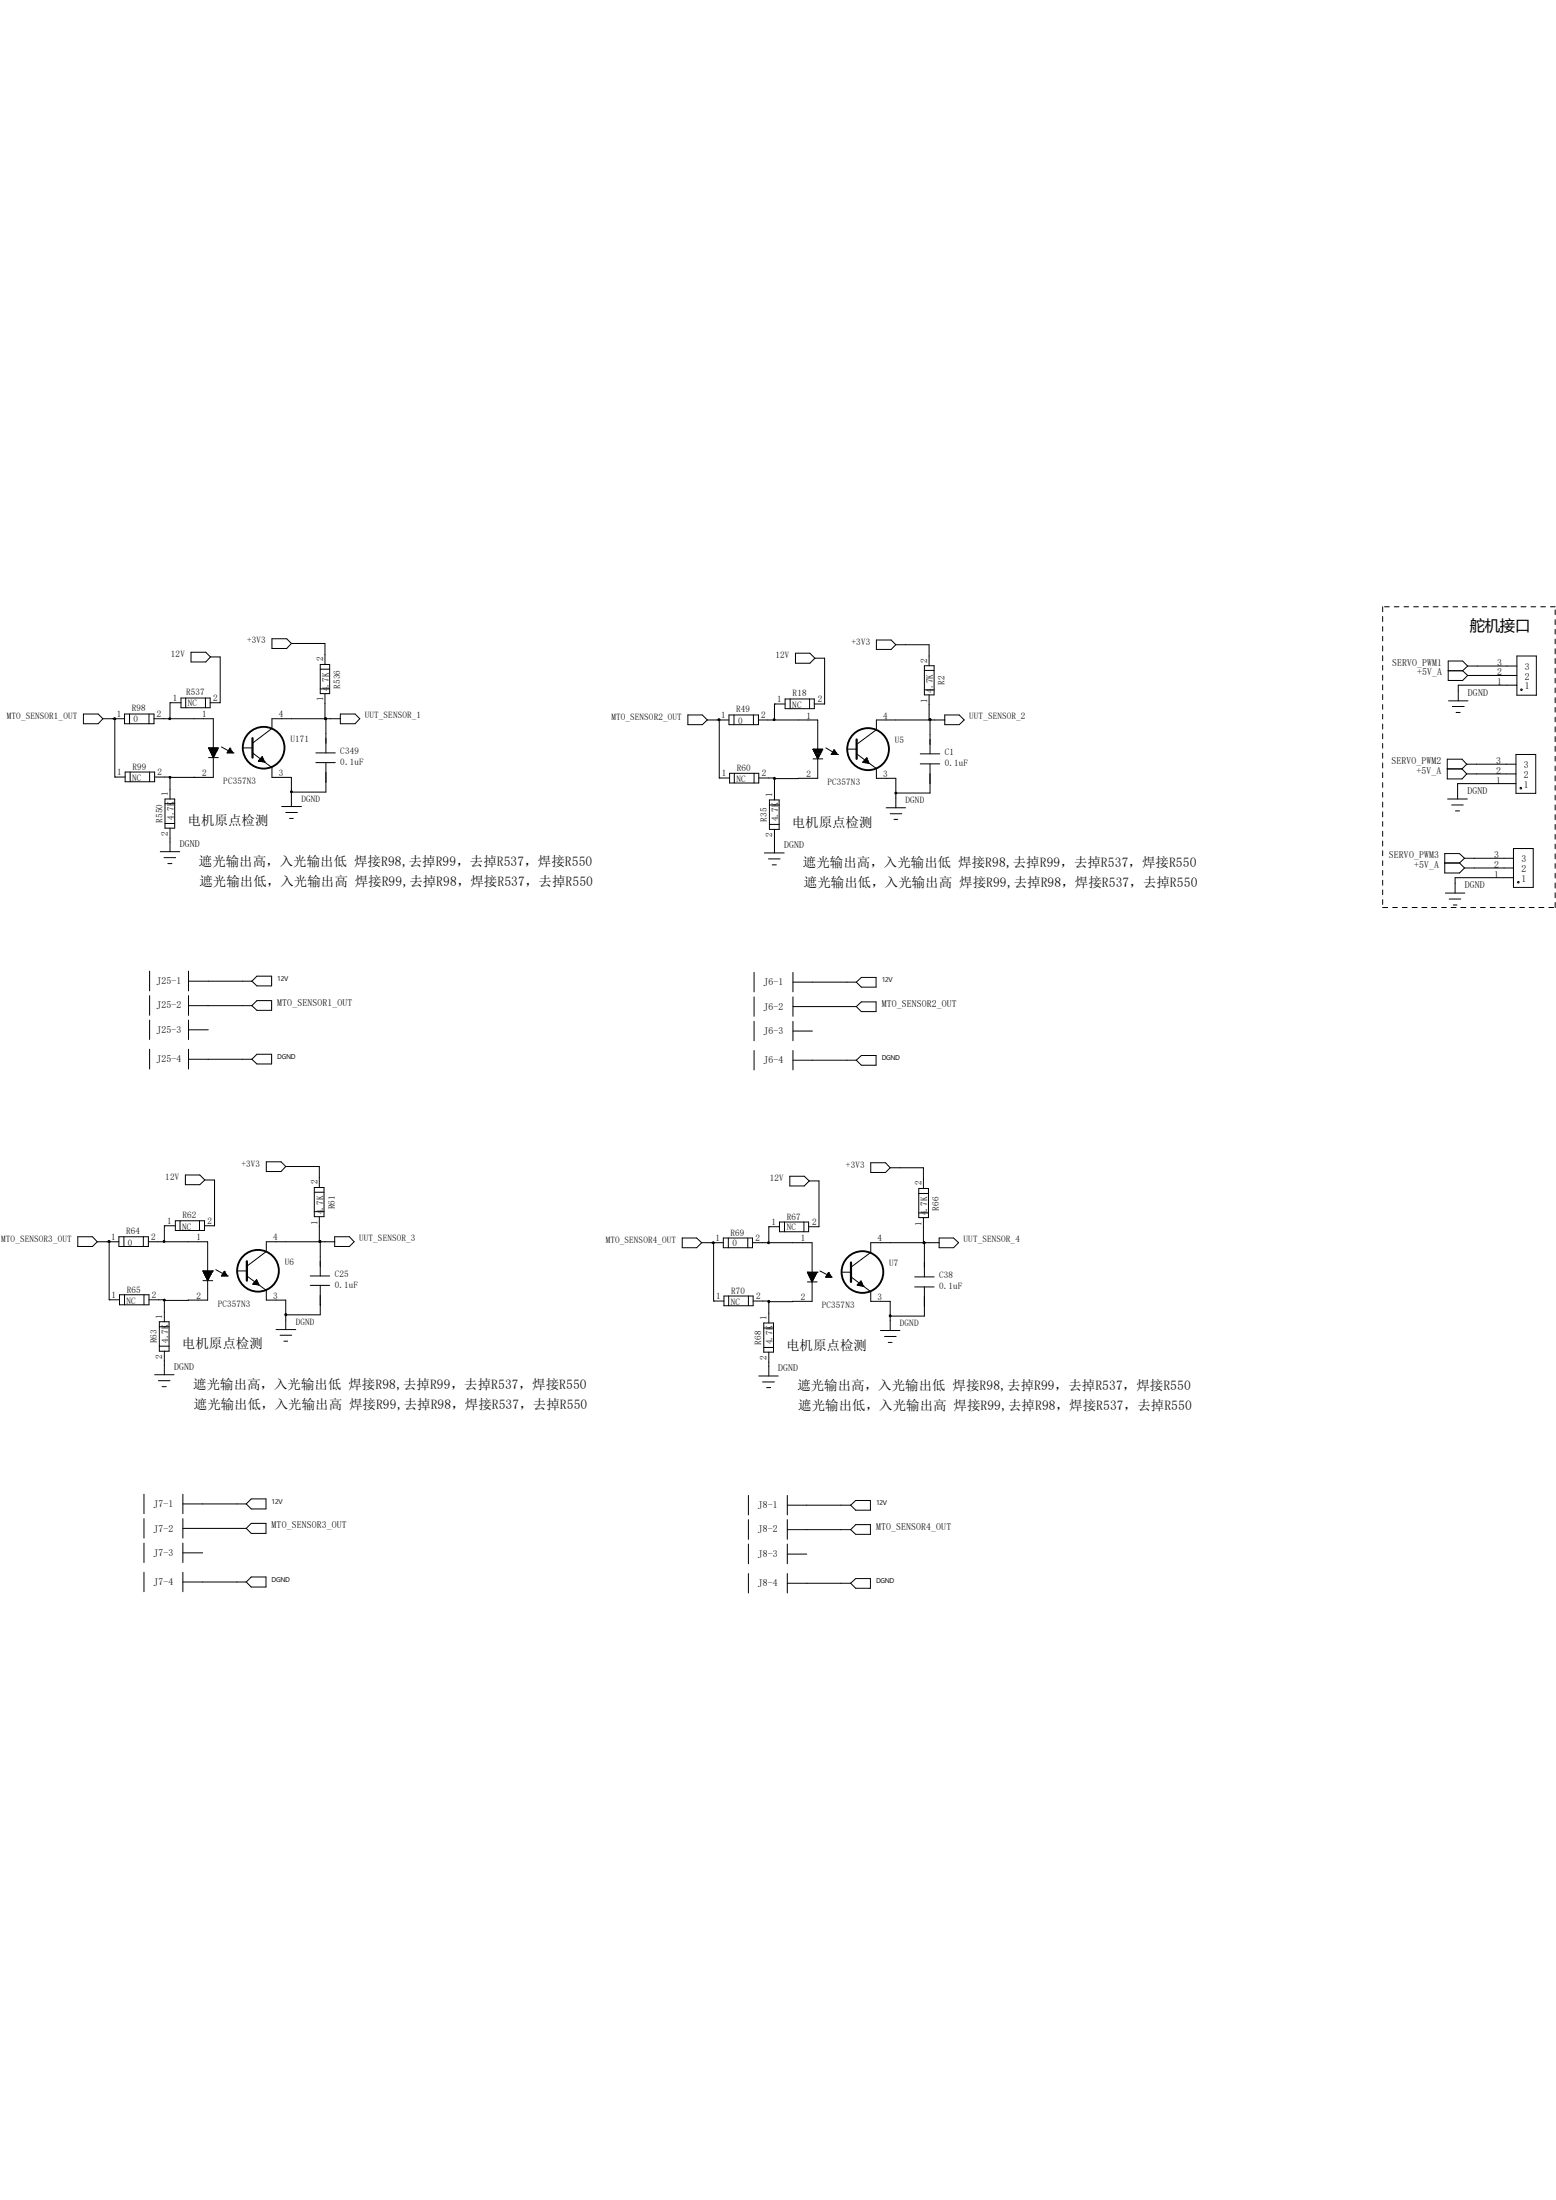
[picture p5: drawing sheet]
<svg xmlns="http://www.w3.org/2000/svg" width="210mm" height="297mm" viewBox="0 0 210 297" stroke-linecap="round" stroke-linejoin="round" font-family="sans-serif">
<g fill="none" stroke="#000" stroke-width=".13">
<path d="M11.3 96.4h2l.6 .6-.6 .7h-2zM13.9 97h2.9M15.4 96.9h.2v.2h-.2zM15.5 97h.1M15.5 97v7.9h1.4M16.8 96.4h4v1.3h-4zM17.5 96.4v1.3M20.1 96.4v1.3M20.8 97h8v4M24.4 94.2h4v1.3h-4zM24.4 94.9h-1.5v2.1M25.1 94.2v1.3"/>
<path d="M25.8 88.1h2l.6 .6-.6 .7h-2zM27.7 94.2v1.3M28.4 88.7h1.3v6.2h-1.3M36.7 86.2h2l.6 .7-.6 .6h-2zM39.3 86.9h4.6v2.8M43.2 89.7h1.3v3.9h-1.3zM43.2 93h1.3M43.2 90.3h1.3M43.9 93.6v3.4M44 97h.1M44 97v4.6M45.9 97h-9.2v1.3l-2.6 2"/>
<path d="M45.9 96.4h2l.7 .6-.7 .7h-2zM92.8 96.5h2l.7 .7-.7 .6h-2zM95.5 97.2h2.9M97.1 97.2h.1M97.1 97.2v7.8h1.4M98.4 96.5h4v1.3h-4zM99.1 96.5v1.3M101.7 96.5v1.3M102.4 97.2h8v3.9M106 94.4h3.9v1.3h-3.9zM106 95h-1.5v2.2M106.6 94.4v1.3"/>
<path d="M107.4 88.2h1.9l.7 .7-.7 .6h-1.9zM109.3 94.4v1.3M110 88.9h1.3v6.1h-1.4M118.3 86.4h2l.6 .6-.6 .7h-2zM120.9 87h4.5v2.9M124.8 89.9h1.3v3.9h-1.3zM124.8 93.1h1.3M124.8 90.5h1.3M125.4 93.8v3.4M125.5 97.2h.1M125.5 97.2v4.6M127.5 97.2h-9.2v1.3l-2.7 2"/>
<path d="M127.5 96.5h2l.6 .7-.6 .6h-2zM186.6 81.9v.7M186.6 83.2v.7M186.6 84.6v.6M186.6 85.9v.6M186.6 87.2v.7M186.6 88.5v.7M186.6 89.8v.7M186.6 91.1v.7M186.6 92.5v.6M186.6 93.8v.6M186.6 95.1v.7"/>
<path d="M186.6 96.4v.7M186.6 97.7v.7M186.6 99.1v.6M186.9 81.9h.6M188.2 81.9h.6M189.5 81.9h.6M190.8 81.9h.6M192.1 81.9h.7M193.4 81.9h.7M194.7 81.9h.7M195.5 90.6h1.9M195.5 94.6h2.6"/>
<path d="M196 95.4h1.6M196.1 81.9h.6M196.5 96.2h.6M197.4 81.9h.6M197.4 90.6l.7 .6M198.1 91.2h6.6M198.1 89.9h6.6M198.1 89.9l-.7-.7h-1.9v2.7h1.9l.7-.7M198.1 89.9l-.7 .7M198.7 81.9h.6M200 81.9h.7M201.3 81.9h.7"/>
<path d="M202.6 81.9h.7M204 81.9h.6M204.7 88.6h2.6v5.3h-2.6zM204.7 92.5h-7.9v2.1M205.3 81.9h.7M206.6 81.9h.7M207.9 81.9h.7M209.3 81.9h.6M209.9 82.3v.7M209.9 83.7v.6M209.9 85v.6M209.9 86.3v.6"/>
<path d="M209.9 87.6v.7M209.9 88.9v.7M209.9 90.2v.7M209.9 91.6v.6M209.9 92.9v.6M209.9 94.2v.7M209.9 95.5v.6M209.9 96.8v.7M209.9 98.1v.7M209.9 99.4v.7M16.9 104.2h4v1.3h-4zM17.6 104.2v1.3"/>
<path d="M20.2 104.2v1.3M20.9 104.9h2v3M21.6 115h2.7M22.1 115.8h1.6M22.3 107.9h1.3v3.9h-1.3zM22.3 108.5h1.3M22.3 111.2h1.3M22.6 116.6h.6M22.9 104.9h.1M22.9 111.8v3.2M26.2 104.9h.1M28.2 101h1.3l-.7 1.3"/>
<path d="M28.2 101l.6 1.3M28.2 101h1.2M28.2 101h.1M28.2 102.3h1.3M28.2 101.2h1.2M28.3 101.3h1M28.3 101v.3M28.4 101.4h.9M28.4 101.6h.8M28.4 101v.6M28.5 101.7h.6M28.6 101.9h.4"/>
<path d="M28.6 101v.9M28.6 102h.4M28.7 102.1h.2M28.7 101v1.2M28.7 102.2h.2M28.8 102.3v2.6h-5.9M28.8 101v1.2M29 101v1M29.1 101v.7M29.3 101v.5M29.4 101v.2M29.9 100.8l.8 .5"/>
<path d="M30.8 101.4h.5M30.8 101.3v.3M30.9 101.3h.3v.3M30.9 101.2h.2M30.9 101.1v.5M31 101h.1M31 101l-.4 .6h.9M31 101l.5 .6M31.1 101.1v.5M31.3 101.5v.1M31.4 101.6h-.7M31.5 101.6h.1"/>
<path d="M32.8 101h1.3M34.1 101.6l2.6 2v1.3h2.6v4M34.9 102.7l.8 .2M34.9 102.7h.7M34.9 102.7v.1M35 102.6h.6M35 102.6v.2M35.1 102.5h.4M35.1 102.4v.4M35.2 102.4h.3M35.3 102.3v.5M35.3 102.2h.1"/>
<path d="M35.4 102.2l-.5 .5M35.4 102.2l.3 .7M35.4 102.2v.7M35.6 102.4v.5M35.7 102.8v.1M35.7 102.9h.1M38 108.9h2.7M38.6 109.7h1.5M39.1 110.5h.5M42.6 101.6h2.7M42.6 103h2.7M44 103v3.9h-4.7"/>
<path d="M98.5 104.4h3.9v1.3h-3.9zM99.1 104.4v1.3M101.8 104.4v1.3M102.4 105h2.1v3M103.2 115.1h2.6M103.7 116h1.6M103.8 108h1.4v4h-1.4zM103.8 108.7h1.4M103.8 111.3h1.4M104.2 116.8h.6M104.5 105.1h.1M104.5 112v3.1"/>
<path d="M109.7 101.2h1.3M109.7 101.1h1.3l-.6 1.3M109.7 101.1l.7 1.3M109.7 101.1v.1M109.7 102.4h1.3M109.8 101.3h1.2M109.9 101.4h1M109.9 101.1v.4M109.9 101.6h.9M110 101.7h.8M110 101.1v.6M110.1 101.9h.6"/>
<path d="M110.1 102h.5M110.2 101.1v.9M110.2 102.1h.3M110.2 102.2h.3M110.3 101.1v1.2M110.3 102.4h.1M110.4 102.4v2.7h-5.9M110.4 101.1v1.3M110.5 101.1v1.1M110.7 101.1v.8M110.8 101.1v.5M110.9 101.1v.2"/>
<path d="M111.5 101l.8 .5M112.3 101.7v.2M112.3 101.7h.6M112.4 101.6h.4M112.4 101.5v.4M112.4 101.4h.3M112.5 101.3h.1M112.5 101.3v.6M112.6 101.2l.4 .7h-.8zM112.6 101.3v.6M112.8 101.5v.4M112.9 101.6v.3"/>
<path d="M113 101.9h.1M114.3 101.1h1.3M115.6 101.8l2.7 2v1.3h2.6v4M116.5 102.9l.8 .1M116.8 102.5h.2M116.8 102.4v.6M117 102.4h.1M117 102.3l-.5 .6M117 102.3l.3 .7M117 102.3v.7M117.1 102.6h-.4v.4M117.1 103h.2"/>
<path d="M117.1 102.7h-.5v.2M117.1 102.6v.4M117.2 102.9h-.7M119.6 109.1h2.6M120.1 109.9h1.6M120.6 110.6h.6M124.2 101.8h2.6M124.2 103.1h2.6M125.5 103.1v4h-4.6M186.6 100.4v.6M186.6 101.7v.7M186.6 103v.7"/>
<path d="M186.6 104.3v.7M186.6 105.7v.6M186.6 107v.6M186.6 108.3v.7M186.6 109.6v.7M186.6 110.9v.6M186.6 112.2v.7M186.6 113.5v.7M186.6 114.9v.6M186.6 116.2v.6M186.6 117.5v.7M186.6 118.8v.7"/>
<path d="M195 116.5h2M195.3 103.8h2M195.4 107.9h2.6M195.9 108.7h1.6M196.4 109.5h.6M197 116.5l.7 .7M197.3 103.8l.7 .7M197.7 117.2h6.6M197.7 115.9h6.6M197.7 115.9l-.7-.7h-2v2.7h2l.7-.7M197.7 115.9l-.7 .6M198 103.2l-.7-.7h-2v2.7h2l.7-.7"/>
<path d="M198 104.5h6.6M198 103.2h6.6M198 103.2l-.7 .6M204.3 114.6h2.6v5.2h-2.6zM204.3 118.5h-7.9v2.1M204.6 101.9h2.7v5.2h-2.7zM204.6 105.8h-7.9v2.1M209.9 100.8v.6M209.9 102.1v.6M209.9 103.4v.7M209.9 104.7v.7M209.9 106v.7"/>
<path d="M209.9 107.4v.6M209.9 108.7v.6M209.9 110v.7M209.9 111.3v.7M209.9 112.6v.7M209.9 114v.6M209.9 115.3v.7M209.9 116.6v.6M209.9 117.9v.6M209.9 119.2v.7M20.2 131.1v2.7M20.2 134.4v2.7"/>
<path d="M20.2 137.7v2.6M25.4 131.1v2.7M25.4 134.4v2.7M25.4 137.7v2.6M25.4 132.5h8.6M25.4 135.8h8.6M25.4 139h2.7M34 132.5l.7-.7h2v1.3h-2zM34.7 135.1h2v1.3h-2l-.7-.6zM101.8 131.3v2.6M101.8 134.6v2.6M101.8 137.9v2.6"/>
<path d="M107 131.3v2.6M107 134.6v2.6M107 137.9v2.6M107 132.6h8.6M107 135.9h8.6M107 139.2h2.6M115.6 132.6l.6-.6h2v1.3h-2zM115.6 135.9l.6-.6h2v1.3h-2zM186.6 120.1v.7M186.6 121.5v.6M186.6 122.5h.7M188 122.5h.6"/>
<path d="M189.3 122.5h.6M190.6 122.5h.7M191.9 122.5h.7M193.2 122.5h.7M194.6 122.5h.6M195.1 120.6h2.6M195.6 121.4h1.5M195.8 122.5h.7M196.1 122.2h.5M197.1 122.5h.7M198.5 122.5h.6M199.8 122.5h.6"/>
<path d="M201.1 122.5h.7M202.4 122.5h.7M203.8 122.5h.6M205.1 122.5h.6M206.4 122.5h.7M207.7 122.5h.7M209 122.5h.7M209.9 120.5v.7M209.9 121.8v.7M20.2 141.6v2.7M25 158.6h2l.6 .7-.6 .6h-2zM25.4 141.6v2.7"/>
<path d="M25.4 143h8.6M27.6 159.3h1.4v6.2h-1.4M34.7 142.3h2v1.3h-2l-.7-.6zM35.9 156.8h2l.7 .7-.7 .7h-2zM38.6 157.5h4.5v2.8M101.8 141.8v2.6M106.6 158.8h1.9l.7 .6-.7 .7h-1.9zM107 141.8v2.6M107 143.1h8.6M109.2 159.4h1.3v6.2h-1.4M115.6 143.1l.6-.6h2v1.3h-2zM117.5 157h2l.6 .6-.6 .7h-2z"/>
<path d="M120.1 157.6h4.5v2.8M10.5 167h2l.6 .6-.6 .7h-2zM13.1 167.6h2.9M14.6 167.5h.2v.2h-.2zM14.7 167.6h.1M14.7 167.6v7.9h1.4M16 167h4v1.3h-4zM16.1 174.8h4v1.3h-4zM16.7 167v1.3M16.8 174.8v1.3M19.3 167v1.3M19.4 174.8v1.3"/>
<path d="M20 167.6h8v7.9l-5.8 .1M20.1 175.5h2.1v2.9M21.5 178.4h1.3v4h-1.3zM21.5 179.1h1.3M22.2 175.6h.1M23.7 164.8h3.9v1.3h-3.9zM23.7 165.5h-1.5v2.1M24.3 164.8v1.3M26.9 164.8v1.3M27.4 171.6h.1M27.4 171.6h1.3M27.4 171.6l.6 1.3 .7-1.3"/>
<path d="M27.4 171.7h1.3M27.4 172.9h1.3M27.5 171.8h1.1M27.5 171.9h1M27.5 171.6v.3M27.6 172h.9M27.6 172.2h.8M27.6 171.6v.5M27.8 172.3h.5M27.8 171.6v.8M27.8 172.5h.5M27.9 172.6h.3"/>
<path d="M27.9 171.6v1.1M27.9 172.7h.3M28 172.8h.1M28.2 171.6v1M28.3 171.6v.8M28.4 171.6v.5M28.6 171.6v.2M28.7 171.6h.1M29.1 171.4l.9 .5M29.9 172.3h.8M29.9 172.3l.4-.7 .4 .7M29.9 172.2v.1"/>
<path d="M29.9 172.2h.7M30 172h.6v.3M30 172v.3M30.1 171.9h.3M30.1 171.7v.6M30.2 171.8h.2M30.3 171.7h.1M30.3 171.7v.6M30.4 171.9v.4M30.7 172.3h.1M32 171.6h1.3M33.3 172.3l2.6 1.9v1.3h2.7v4"/>
<path d="M34.1 173.4h.1M34.2 173.2h.6M34.2 173.2v.2h.7v.1M34.3 173.1h.5M34.4 173.1v.3M34.5 173h.3M34.5 172.9v.5M34.6 172.8h.1M34.6 172.8l-.5 .6M34.6 172.8l.4 .7-.9-.1M34.6 172.8v.6M34.8 173v.4"/>
<path d="M37.3 179.5h2.6M41.9 172.3h2.6M41.9 173.5h2.6M42.4 160.3h1.3v4h-1.3zM42.4 163.6h1.3M42.4 161h1.3M43.1 164.3v3.3M43.2 167.6h.1M43.2 167.6v4.7M43.2 173.5v4h-4.6M45.2 167.6h-9.3v1.4l-2.6 1.9M45.2 167h2l.6 .6-.6 .7h-2z"/>
<path d="M92.1 167.1h1.9l.7 .7-.7 .6h-1.9zM94.7 167.8h2.9M96.3 167.8h.1M96.3 167.8v7.8h1.4M97.6 167.1h4v1.3h-4zM97.7 175h3.9v1.3h-3.9zM98.3 167.1v1.3M98.3 175v1.3M100.9 167.1v1.3M101 175v1.3M101.6 167.8h8v7.9h-5.8M101.6 175.6h2.2v3"/>
<path d="M103.1 178.6h1.3v3.9h-1.3zM103.1 179.3h1.3M103.8 175.7h.1M105.2 165h3.9v1.3h-3.9zM105.2 165.6h-1.4v2.2M105.9 165v1.3M108.5 165v1.3M109 171.7h.1M109 171.8h1.2M109 171.7h1.3M109 171.7l.6 1.4 .7-1.4M109 173.1h1.3"/>
<path d="M109 171.9h1.2M109.1 172h1M109.1 171.7v.3M109.1 172.2h1M109.2 172.3h.8M109.2 171.7v.6M109.3 172.5h.6M109.3 171.7v.9M109.4 172.6h.5M109.4 172.7h.4M109.5 171.7v1.1M109.5 172.8h.2"/>
<path d="M109.6 173h.1M109.7 171.7v1.1M109.9 171.7v.8M110 171.7v.6M110.2 171.7v.3M110.3 171.7h.1M110.7 171.6l.8 .4M111.5 172.4h.1M111.5 172.3h.7M111.6 172.2h.5M111.6 172.1v.3M111.7 172h.3"/>
<path d="M111.7 171.9v.5M111.8 171.9h.1M111.8 171.8h.1M111.8 171.8l-.4 .6h.9M111.8 171.8l.5 .6M111.8 171.8v.6M112 172v.4M112.1 172.2v.2M112.3 172.4h.1M113.6 171.7h1.3M114.9 172.4l2.6 2v1.3h2.6v3.9M115.7 173.5h.1"/>
<path d="M115.7 173.5h.8v.2M115.7 173.5l.5-.6 .3 .8M115.7 173.5l.8 .2M115.8 173.4h.6M115.8 173.4v.1M115.9 173.2h.4M116 173.2v.3M116 173.1h.2M116.1 173.1v.5M116.2 173v.6M116.3 173.1v.5M116.5 173.7h.1"/>
<path d="M118.8 179.6h2.7M123.4 172.4h2.7M123.4 173.7h2.7M124 160.4h1.3v4h-1.3zM124 163.7h1.3M124 161.1h1.3M124.6 164.4v3.4M124.8 167.8h.1M124.8 167.8v4.6M124.8 173.7v4h-4.7M126.7 167.8h-9.2v1.3l-2.6 2M126.7 167.1h2l.7 .7-.7 .6h-2z"/>
<path d="M20.9 185.6h2.6M21.4 186.4h1.5M21.5 181.7h1.3M21.9 187.2h.5M22.2 182.4v3.2M37.8 180.3h1.6M38.3 181.1h.5M102.4 185.8h2.6M102.9 186.6h1.6M103.1 181.9h1.3M103.5 187.3h.5M103.8 182.5v3.3"/>
<path d="M119.4 180.4h1.5M119.9 181.2h.5M19.4 201.7v2.6M19.4 205v2.6M19.4 208.3v2.6M19.4 212.3v2.6M24.7 201.7v2.6M24.7 205v2.6M24.7 208.3v2.6M24.7 212.3v2.6M24.7 203h8.5M24.7 206.3h8.5"/>
<path d="M24.7 209.6h2.6M24.7 213.6h8.5M33.2 206.3l.7-.6h2v1.3h-2zM33.2 213.6l.7-.7h2v1.3h-2zM33.9 202.4h2v1.3h-2l-.7-.7zM101 201.9v2.6M101 205.1v2.7M101 208.4v2.7M101 212.4v2.7M106.3 201.9v2.6M106.3 205.1v2.7M106.3 208.4v2.7"/>
<path d="M106.3 212.4v2.7M106.3 203.2h8.5M106.3 206.5h8.5M106.3 209.8h2.6M106.3 213.7h8.5M114.8 203.2l.7-.6h2v1.3h-2zM114.8 213.7l.7-.6h2v1.3h-2zM115.5 205.8h2v1.3h-2l-.7-.6z"/>
<circle cx="22.9" cy="97" r=".13"/>
<circle cx="43.9" cy="97" r=".13"/>
<circle cx="97" cy="97.2" r=".13"/>
<circle cx="104.5" cy="97.2" r=".13"/>
<circle cx="125.5" cy="97.2" r=".13"/>
<circle cx="205.3" cy="93.1" r=".11"/>
<circle cx="22.9" cy="104.9" r=".13"/>
<circle cx="39.3" cy="106.9" r=".13"/>
<circle cx="104.5" cy="105.1" r=".14"/>
<circle cx="120.9" cy="107.1" r=".13"/>
<circle cx="204.9" cy="119.1" r=".11"/>
<circle cx="205.3" cy="106.4" r=".11"/>
<circle cx="22.1" cy="167.6" r=".13"/>
<circle cx="22.2" cy="175.5" r=".13"/>
<circle cx="38.6" cy="177.5" r=".14"/>
<circle cx="43.2" cy="167.6" r=".13"/>
<circle cx="96.3" cy="167.8" r=".13"/>
<circle cx="103.7" cy="167.8" r=".13"/>
<circle cx="103.7" cy="175.7" r=".14"/>
<circle cx="120.1" cy="177.6" r=".13"/>
<circle cx="124.7" cy="167.8" r=".13"/>
</g>
<g fill="none" stroke="#000" stroke-width=".25">
<circle cx="35.6" cy="100.9" r="2.82"/>
<circle cx="117.1" cy="101.1" r="2.83"/>
<circle cx="34.8" cy="171.6" r="2.82"/>
<circle cx="116.4" cy="171.7" r="2.82"/>
</g>
<path d="M34.1 99.7v2.6M115.6 99.8v2.6M33.3 170.3v2.6M114.9 170.4v2.7" fill="none" stroke="#000" stroke-width=".3"/>
<g fill="#000">
<path d="M15.4 96.9h.2v.2h-.2z" fill-rule="evenodd"/>
<path d="M14.6 167.5h.2v.2h-.2z" fill-rule="evenodd"/>
<circle cx="22.9" cy="97" r=".13"/>
<circle cx="43.9" cy="97" r=".13"/>
<circle cx="97" cy="97.2" r=".13"/>
<circle cx="104.5" cy="97.2" r=".13"/>
<circle cx="125.5" cy="97.2" r=".13"/>
<circle cx="22.9" cy="104.9" r=".13"/>
<circle cx="39.3" cy="106.9" r=".13"/>
<circle cx="104.5" cy="105.1" r=".14"/>
<circle cx="120.9" cy="107.1" r=".13"/>
<circle cx="22.1" cy="167.6" r=".13"/>
<circle cx="22.2" cy="175.5" r=".13"/>
<circle cx="38.6" cy="177.5" r=".14"/>
<circle cx="43.2" cy="167.6" r=".13"/>
<circle cx="96.3" cy="167.8" r=".13"/>
<circle cx="103.7" cy="167.8" r=".13"/>
<circle cx="103.7" cy="175.7" r=".14"/>
<circle cx="120.1" cy="177.6" r=".13"/>
<circle cx="124.7" cy="167.8" r=".13"/>
</g>
<text font-size="2.1" x="198.4" y="85.2">舵机接口</text>
<g font-size="1.8">
<text x="25.3" y="111.4">电机原点检测</text>
<text x="106.8" y="111.6">电机原点检测</text>
<text x="26.8" y="116.9">遮光输出高，入光输出低 焊接R98,去掉R99，去掉R537，焊接R550</text>
<text x="26.9" y="119.6">遮光输出低，入光输出高 焊接R99,去掉R98，焊接R537，去掉R550</text>
<text x="108.4" y="117.1">遮光输出高，入光输出低 焊接R98,去掉R99，去掉R537，焊接R550</text>
<text x="108.5" y="119.8">遮光输出低，入光输出高 焊接R99,去掉R98，焊接R537，去掉R550</text>
<text x="24.6" y="182">电机原点检测</text>
<text x="106.1" y="182.2">电机原点检测</text>
<text x="26.1" y="187.5">遮光输出高，入光输出低 焊接R98,去掉R99，去掉R537，焊接R550</text>
<text x="26.2" y="190.2">遮光输出低，入光输出高 焊接R99,去掉R98，焊接R537，去掉R550</text>
<text x="107.6" y="187.7">遮光输出高，入光输出低 焊接R98,去掉R99，去掉R537，焊接R550</text>
<text x="107.7" y="190.4">遮光输出低，入光输出高 焊接R99,去掉R98，焊接R537，去掉R550</text>
</g>
<g font-size="1.3">
<text x="187.9" y="89.9">SERVO_PWM1</text>
<text x="202.1" y="89.9">3</text>
<text x="191.3" y="91.2">+5V_A</text>
<text x="198.1" y="93.9">DGND</text>
<text x="202.1" y="92.5">1</text>
<text x="202.1" y="91.2">2</text>
<text x="205.8" y="93">1</text>
<text x="205.8" y="91.7">2</text>
<text x="205.8" y="90.5">3</text>
<text x="187.8" y="103.2">SERVO_PWM2</text>
<text x="191.2" y="104.5">+5V_A</text>
<text x="198" y="107.2">DGND</text>
<text x="201.9" y="105.8">1</text>
<text x="201.9" y="104.5">2</text>
<text x="201.9" y="103.2">3</text>
<text x="205.7" y="106.3">1</text>
<text x="205.7" y="105">2</text>
<text x="205.7" y="103.7">3</text>
<text x="24.3" y="114.3">DGND</text>
<text x="105.8" y="114.5">DGND</text>
<text x="187.5" y="115.9">SERVO_PWM3</text>
<text x="190.8" y="117.2">+5V_A</text>
<text x="197.7" y="119.9">DGND</text>
<text x="201.6" y="118.5">1</text>
<text x="201.6" y="117.2">2</text>
<text x="201.6" y="115.9">3</text>
<text x="205.4" y="119">1</text>
<text x="205.4" y="117.7">2</text>
<text x="205.4" y="116.4">3</text>
<text x="21.1" y="132.8">J25-1</text>
<text x="21.1" y="136.1">J25-2</text>
<text x="37.4" y="135.8">MTO_SENSOR1_OUT</text>
<text x="103" y="133">J6-1</text>
<text x="103" y="136.3">J6-2</text>
<text x="119" y="135.9">MTO_SENSOR2_OUT</text>
<text x="21.1" y="139.4">J25-3</text>
<text x="21.1" y="143.4">J25-4</text>
<text x="103" y="139.6">J6-3</text>
<text x="103" y="143.6">J6-4</text>
<text x="23.5" y="185">DGND</text>
<text x="105" y="185.1">DGND</text>
<text x="20.7" y="203.5">J7-1</text>
<text x="102.3" y="203.6">J8-1</text>
<text x="20.7" y="206.8">J7-2</text>
<text x="36.7" y="206.3">MTO_SENSOR3_OUT</text>
<text x="102.3" y="206.9">J8-2</text>
<text x="118.2" y="206.5">MTO_SENSOR4_OUT</text>
<text x="20.7" y="210">J7-3</text>
<text x="20.7" y="214">J7-4</text>
<text x="102.3" y="210.2">J8-3</text>
<text x="102.3" y="214.1">J8-4</text>
</g>
<g font-size="1.2">
<text x="23.1" y="88.7">12V</text>
<text x="33.4" y="86.9">+3V3</text>
<text x="43.6" y="89.3" transform="rotate(-90 43.6 89.3)">2</text>
<text x="104.6" y="88.9">12V</text>
<text x="114.9" y="87">+3V3</text>
<text x="125.1" y="89.5" transform="rotate(-90 125.1 89.5)">2</text>
<text x="23.3" y="94.6">1</text>
<text x="25.1" y="93.9">R537</text>
<text x="25.4" y="95.4">NC</text>
<text x="28.8" y="94.6">2</text>
<text x="43.6" y="94.7" transform="rotate(-90 43.6 94.7)">1</text>
<text x="44.4" y="93.3" transform="rotate(-90 44.4 93.3)">4.7K</text>
<text x="45.9" y="93" transform="rotate(-90 45.9 93)">R536</text>
<text x="104.9" y="94.7">1</text>
<text x="106.9" y="95.5">NC</text>
<text x="107" y="94">R18</text>
<text x="110.4" y="94.7">2</text>
<text x="125.1" y="94.9" transform="rotate(-90 125.1 94.9)">1</text>
<text x="125.9" y="93.5" transform="rotate(-90 125.9 93.5)">4.7K</text>
<text x="127.5" y="92.5" transform="rotate(-90 127.5 92.5)">R2</text>
<text x=".9" y="97">MTO_SENSOR1_OUT</text>
<text x="15.8" y="96.8">1</text>
<text x="17.8" y="96">R98</text>
<text x="18" y="97.5">0</text>
<text x="21.2" y="96.8">2</text>
<text x="27.3" y="96.8">1</text>
<text x="37.6" y="96.8">4</text>
<text x="39.2" y="100.2">U171</text>
<text x="45.9" y="101.8">C349</text>
<text x="49.2" y="96.9">UUT_SENSOR_1</text>
<text x="82.5" y="97.2">MTO_SENSOR2_OUT</text>
<text x="97.3" y="96.9">1</text>
<text x="99.4" y="96.2">R49</text>
<text x="99.6" y="97.7">0</text>
<text x="102.7" y="96.9">2</text>
<text x="108.8" y="97">1</text>
<text x="119.2" y="97">4</text>
<text x="120.8" y="100.3">U5</text>
<text x="127.5" y="101.9">C1</text>
<text x="130.8" y="97.1">UUT_SENSOR_2</text>
<text x="15.8" y="104.6">1</text>
<text x="17.8" y="105.4">NC</text>
<text x="17.9" y="103.9">R99</text>
<text x="21.3" y="104.6">2</text>
<text x="22.6" y="107.4" transform="rotate(-90 22.6 107.4)">1</text>
<text x="27.3" y="104.8">2</text>
<text x="30.1" y="105.8">PC357N3</text>
<text x="37.6" y="104.8">3</text>
<text x="45.9" y="103.2">0.1uF</text>
<text x="97.4" y="104.8">1</text>
<text x="99.4" y="105.5">NC</text>
<text x="99.4" y="104.1">R60</text>
<text x="102.8" y="104.8">2</text>
<text x="104.2" y="107.6" transform="rotate(-90 104.2 107.6)">1</text>
<text x="108.8" y="104.9">2</text>
<text x="111.7" y="106">PC357N3</text>
<text x="119.2" y="104.9">3</text>
<text x="127.5" y="103.4">0.1uF</text>
<text x="21.9" y="111.1" transform="rotate(-90 21.9 111.1)">R550</text>
<text x="22.6" y="112.9" transform="rotate(-90 22.6 112.9)">2</text>
<text x="23.5" y="110.7" transform="rotate(-90 23.5 110.7)">4.7K</text>
<text x="40.7" y="108.2">DGND</text>
<text x="103.5" y="111" transform="rotate(-90 103.5 111)">R35</text>
<text x="104.2" y="113" transform="rotate(-90 104.2 113)">2</text>
<text x="105" y="110.9" transform="rotate(-90 105 110.9)">4.7K</text>
<text x="122.2" y="108.4">DGND</text>
<text x="22.3" y="159.3">12V</text>
<text x="32.6" y="157.5">+3V3</text>
<text x="42.8" y="159.9" transform="rotate(-90 42.8 159.9)">2</text>
<text x="103.9" y="159.4">12V</text>
<text x="114.2" y="157.6">+3V3</text>
<text x="124.4" y="160" transform="rotate(-90 124.4 160)">2</text>
<text x=".2" y="167.6">MTO_SENSOR3_OUT</text>
<text x="15" y="167.4">1</text>
<text x="17" y="166.6">R64</text>
<text x="20.4" y="167.4">2</text>
<text x="22.6" y="165.2">1</text>
<text x="24.6" y="166">NC</text>
<text x="24.6" y="164.5">R62</text>
<text x="26.5" y="167.4">1</text>
<text x="28" y="165.2">2</text>
<text x="36.9" y="167.4">4</text>
<text x="42.8" y="165.3" transform="rotate(-90 42.8 165.3)">1</text>
<text x="43.6" y="164" transform="rotate(-90 43.6 164)">4.7K</text>
<text x="45.2" y="163.3" transform="rotate(-90 45.2 163.3)">R61</text>
<text x="48.5" y="167.5">UUT_SENSOR_3</text>
<text x="81.7" y="167.8">MTO_SENSOR4_OUT</text>
<text x="96.6" y="167.5">1</text>
<text x="98.6" y="166.8">R69</text>
<text x="102" y="167.5">2</text>
<text x="104.1" y="165.4">1</text>
<text x="106.2" y="164.6">R67</text>
<text x="106.2" y="166.1">NC</text>
<text x="108.1" y="167.6">1</text>
<text x="109.6" y="165.4">2</text>
<text x="118.4" y="167.6">4</text>
<text x="124.4" y="165.5" transform="rotate(-90 124.4 165.5)">1</text>
<text x="125.1" y="164.1" transform="rotate(-90 125.1 164.1)">4.7K</text>
<text x="126.7" y="163.4" transform="rotate(-90 126.7 163.4)">R66</text>
<text x="130" y="167.6">UUT_SENSOR_4</text>
<text x="17.3" y="168.1">0</text>
<text x="38.4" y="170.8">U6</text>
<text x="45.2" y="172.4">C25</text>
<text x="45.2" y="173.8">0.1uF</text>
<text x="98.8" y="168.3">0</text>
<text x="120" y="170.9">U7</text>
<text x="126.7" y="172.5">C38</text>
<text x="126.7" y="174">0.1uF</text>
<text x="15.1" y="175.2">1</text>
<text x="17.1" y="176">NC</text>
<text x="17.1" y="174.5">R65</text>
<text x="20.5" y="175.2">2</text>
<text x="21.9" y="178.1" transform="rotate(-90 21.9 178.1)">1</text>
<text x="26.5" y="175.3">2</text>
<text x="29.4" y="176.4">PC357N3</text>
<text x="36.9" y="175.3">3</text>
<text x="39.9" y="178.8">DGND</text>
<text x="96.6" y="175.4">1</text>
<text x="98.6" y="176.1">NC</text>
<text x="98.7" y="174.6">R70</text>
<text x="102.1" y="175.4">2</text>
<text x="103.5" y="178.2" transform="rotate(-90 103.5 178.2)">1</text>
<text x="108.1" y="175.5">2</text>
<text x="110.9" y="176.6">PC357N3</text>
<text x="118.4" y="175.5">3</text>
<text x="121.5" y="179">DGND</text>
<text x="21.2" y="181.4" transform="rotate(-90 21.2 181.4)">R63</text>
<text x="21.9" y="183.5" transform="rotate(-90 21.9 183.5)">2</text>
<text x="22.7" y="181.3" transform="rotate(-90 22.7 181.3)">4.7K</text>
<text x="102.7" y="181.5" transform="rotate(-90 102.7 181.5)">R68</text>
<text x="103.5" y="183.6" transform="rotate(-90 103.5 183.6)">2</text>
<text x="104.3" y="181.5" transform="rotate(-90 104.3 181.5)">4.7K</text>
</g>
<g font-size=".9">
<text x="37.4" y="132.5">12V</text>
<text x="119" y="132.6">12V</text>
<text x="37.4" y="143">DGND</text>
<text x="119" y="143.1">DGND</text>
<text x="36.7" y="203">12V</text>
<text x="118.2" y="203.2">12V</text>
<text x="36.7" y="213.6">DGND</text>
<text x="118.2" y="213.7">DGND</text>
</g>
</svg>
